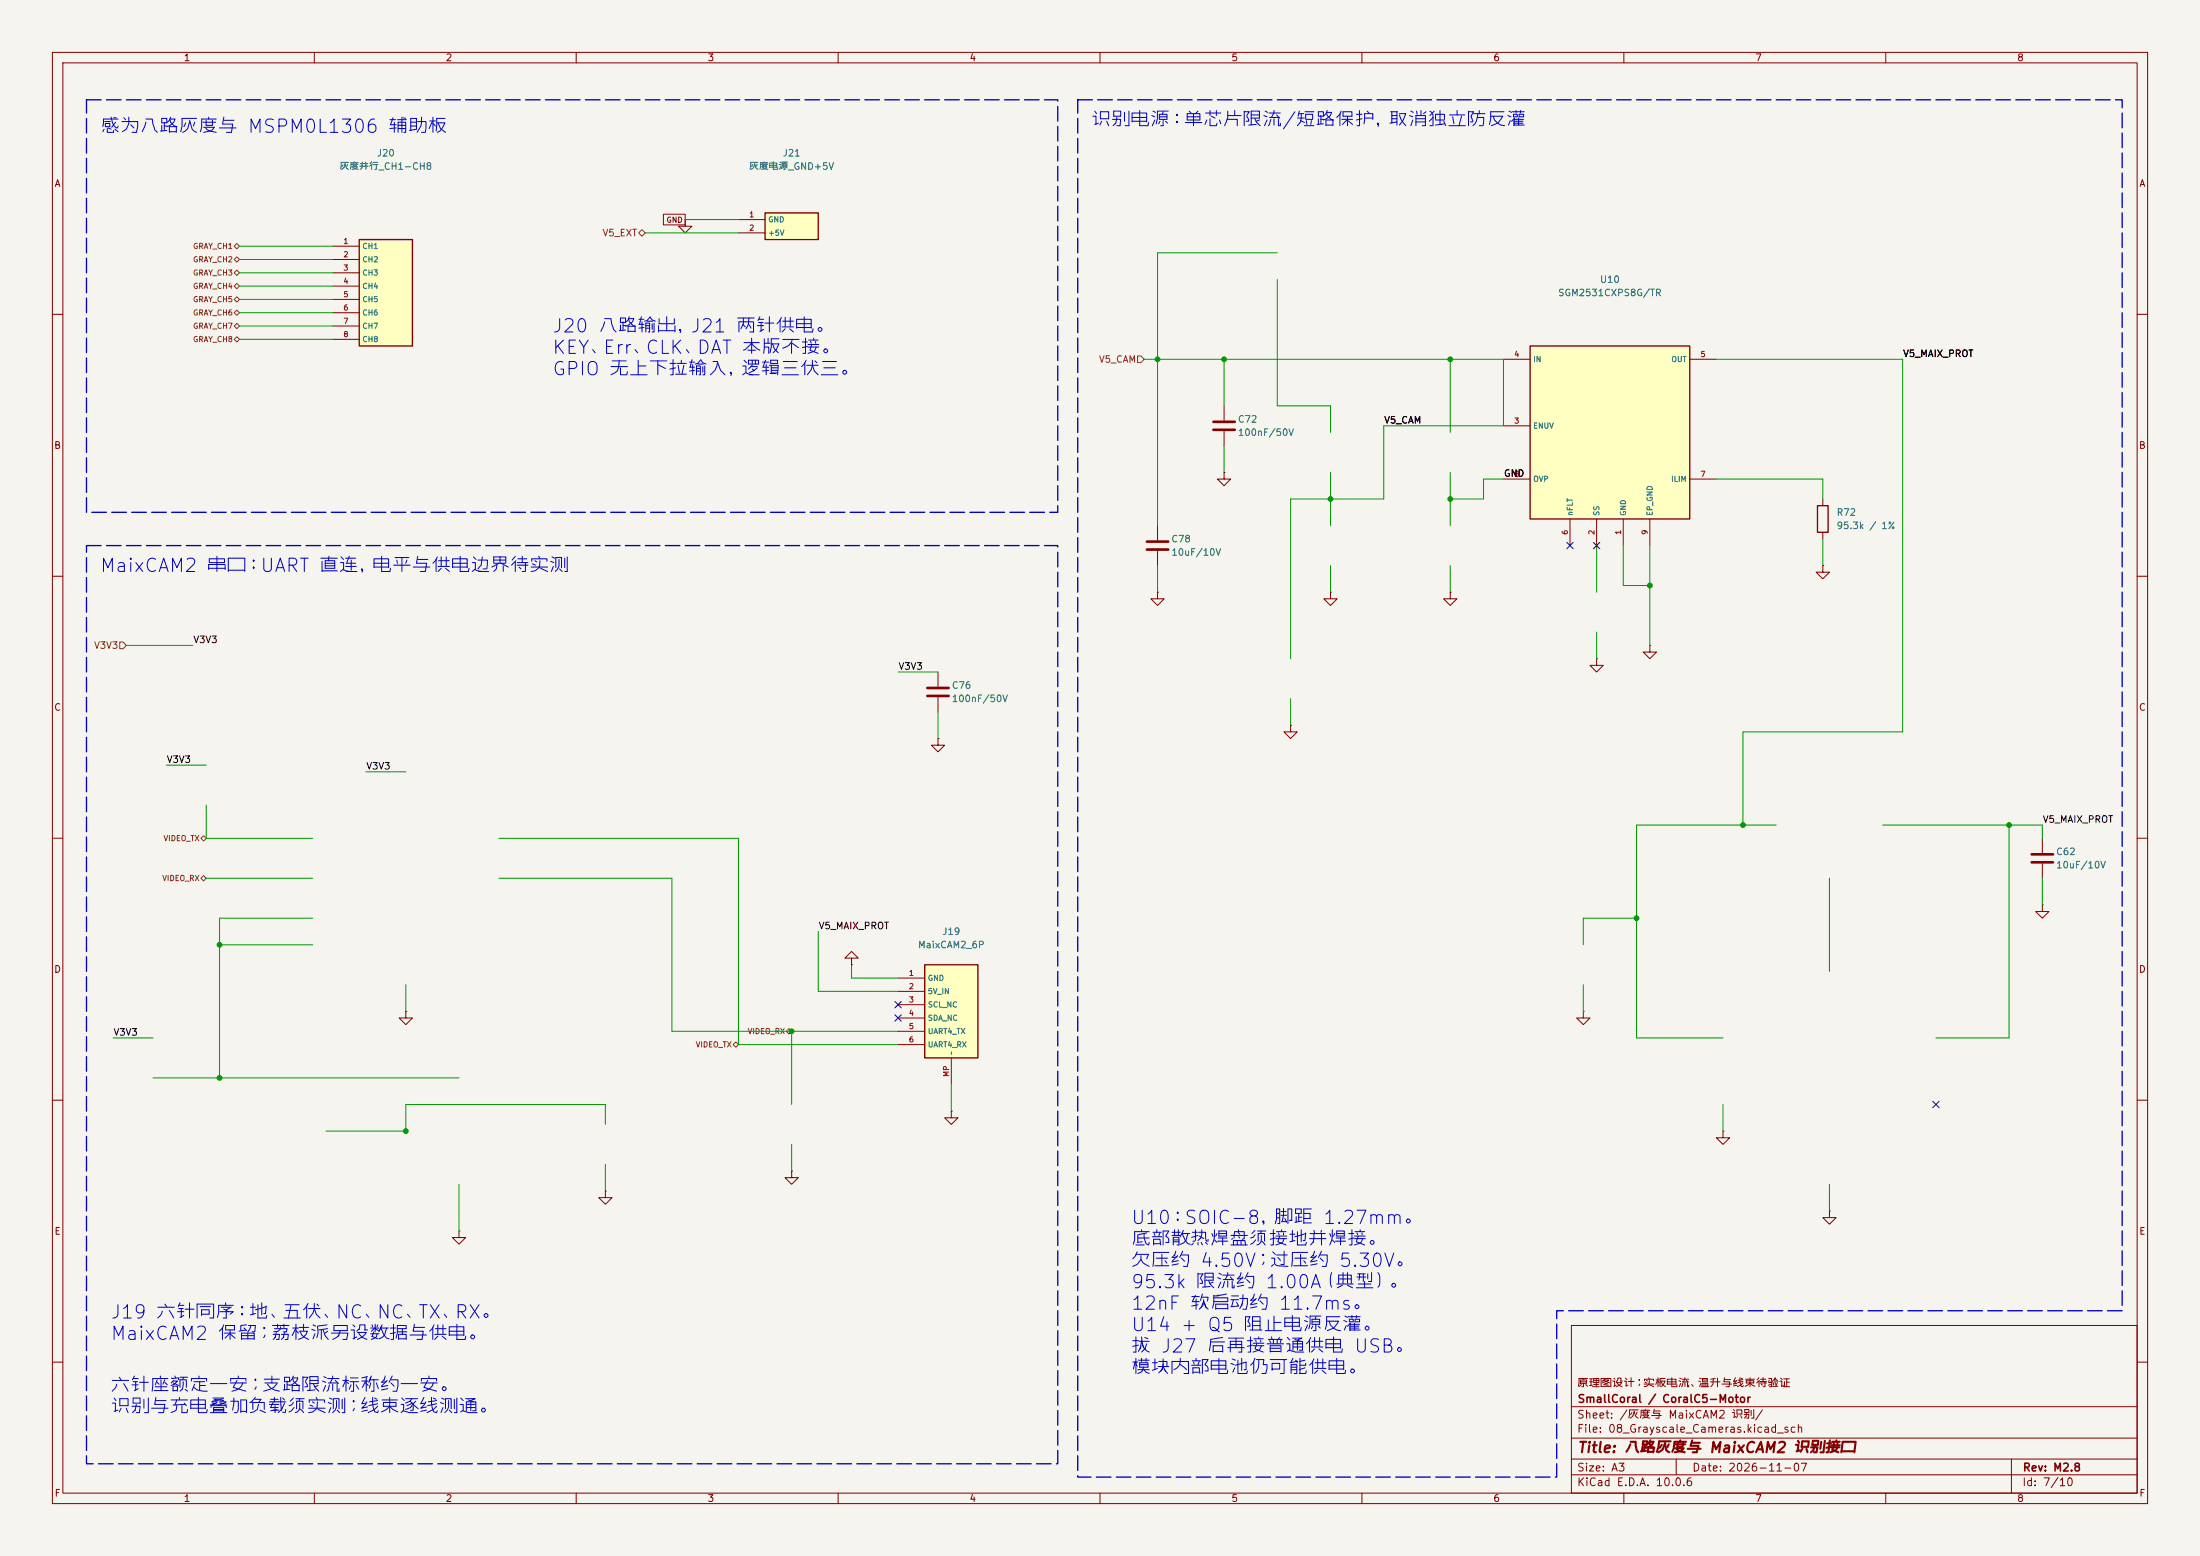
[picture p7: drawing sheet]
<svg xmlns="http://www.w3.org/2000/svg" width="420mm" height="297mm" viewBox="0 0 420 297" stroke-linecap="round" stroke-linejoin="round" font-family="sans-serif">
<path d="M0 0h420v297h-420z" fill="#f5f4ef" stroke="#f5f4ef" stroke-width=".19"/>
<g fill="none" stroke="#840000" stroke-width=".19">
<path d="M10 10h400v277h-400zM12 12h396v273h-396zM60 10v2M110 10v2M160 10v2M210 10v2M260 10v2M310 10v2M360 10v2M10 60h2M233.7 77.5v2.8M408 60h2"/>
<path d="M233.7 82.3v2.8M10 110h2M254 113v1.3h1.3l-1.3 1.3-1.3-1.3h1.3M254 113h.1M276.9 113v1.3h1.2l-1.2 1.3-1.3-1.3h1.3M276.9 113h.1M408 110h2M179.1 128.3v2.8M179.1 133.1v2.8M246.4 138.4v1.3h1.2l-1.2 1.3-1.3-1.3h1.3M246.4 138.4h.1M304.8 125.7v1.3h1.3l-1.3 1.3-1.3-1.3h1.3"/>
<path d="M304.8 125.7h.1M10 160h2M179.1 141v1.2h1.2l-1.2 1.3-1.3-1.3h1.3M179.1 141h.1M408 160h2M389.9 172.7v1.3h1.3l-1.3 1.3-1.3-1.3h1.3M389.9 172.7h.1M389.9 160v2.8M389.9 164.8v2.8M162.6 182.9h1.2l-1.2-1.3-1.3 1.3h1.3v1.3M162.6 184.2h.1M302.3 193v1.3h1.2l-1.2 1.3-1.3-1.3h1.3"/>
<path d="M302.3 193h.1M10 210h2M408 210h2M87.6 234.9v1.3h1.3l-1.3 1.3-1.2-1.3h1.2M87.6 234.9h.1M349.2 231.1v1.3h1.3l-1.3 1.3-1.2-1.3h1.2M349.2 231.1h.1M300 253h108v32h-108zM10 260h2M300 278.5h108M300 274.5h108M300 268.5h108"/>
<path d="M320 278.5v3M384 278.5v6.5M408 260h2M60 285v2M110 285v2M160 285v2M210 285v2M260 285v2M300 281.5h108M310 285v2M360 285v2"/>
</g>
<path d="M231.6 80.5h4.1M231.6 82h4.1M177 131.3h4.1M177 132.8h4.1M387.9 163.1h4M387.9 164.6h4" fill="none" stroke="#840000" stroke-width=".51"/>
<path d="M292.1 66h30.5v33.1h-30.5z" fill="#ffffc2"/>
<path d="M292.1 66h30.5v33.1h-30.5zM347 96.5h2v5.1h-2z" fill="none" stroke="#840000" stroke-width=".25"/>
<g fill="none" stroke="#840000" stroke-width=".19">
<path d="M287 68.6h5.1M322.6 68.6h5.1M287 81.3h5.1M287 91.4h5.1M299.7 99.1v5M304.8 99.1v5M309.9 99.1v5M315 99.1v5M322.6 91.4h5.1M348 95.3v1.2M348 101.6v1.3M315 123.2v1.3h1.2l-1.2 1.2-1.3-1.2h1.3"/>
<path d="M315 123.2h.1M77.5 193v1.3h1.2l-1.2 1.3-1.3-1.3h1.3M77.5 193h.1M181.6 212.1v1.3h1.3l-1.3 1.2-1.3-1.2h1.3M181.6 212.1h.1M328.9 215.9v1.3h1.3l-1.3 1.2-1.2-1.2h1.2M328.9 215.9h.1"/>
</g>
<path d="M176.5 184.2h10.2v17.7h-10.2z" fill="#ffffc2"/>
<path d="M176.5 184.2h10.2v17.7h-10.2z" fill="none" stroke="#840000" stroke-width=".25"/>
<g fill="none" stroke="#840000" stroke-width=".19">
<path d="M233.7 90.2v1.2h1.2l-1.2 1.3-1.3-1.3h1.3M233.7 90.2h.1M171.4 186.7h5.1M171.4 189.2h5.1M171.4 191.8h5.1M171.4 194.3h5.1M171.4 196.9h5.1M171.4 199.4h5.1M181.6 201.9v5.1M115.6 227.3v1.3h1.2l-1.2 1.3-1.3-1.3h1.3M115.6 227.3h.1M151.1 223.5v1.3h1.3l-1.3 1.3-1.2-1.3h1.2"/>
<path d="M151.1 223.5h.1"/>
</g>
<path d="M68.6 45.7h10.1v20.3h-10.1z" fill="#ffffc2"/>
<path d="M68.6 45.7h10.1v20.3h-10.1z" fill="none" stroke="#840000" stroke-width=".25"/>
<path d="M63.5 47h5.1M63.5 49.5h5.1M63.5 52.1h5.1M63.5 54.6h5.1M63.5 57.2h5.1M63.5 59.7h5.1M130.8 41.9v1.3h1.3l-1.3 1.3-1.3-1.3h1.3M130.8 41.9h.1M63.5 62.2h5.1M63.5 64.8h5.1" fill="none" stroke="#840000" stroke-width=".19"/>
<path d="M146 40.6h10.2v5.1h-10.2z" fill="#ffffc2"/>
<path d="M146 40.6h10.2v5.1h-10.2z" fill="none" stroke="#840000" stroke-width=".25"/>
<path d="M126.6 40.9h4.2v2h-4.2zM141 41.9h5M141 44.5h5M221 113v1.3h1.2l-1.2 1.3-1.3-1.3h1.3M221 113h.1M221 100.3v2.8M221 105.2v2.8M348 108v1.2h1.2l-1.2 1.3-1.3-1.3h1.3M348 108h.1" fill="none" stroke="#840000" stroke-width=".19"/>
<path d="M218.9 103.4h4.1M218.9 104.9h4.1" fill="none" stroke="#840000" stroke-width=".51"/>
<g fill="none" stroke="#725600" stroke-width=".19">
<path d="M44.7 47l.5-.5 .5 .5-.5 .5zM44.7 52.1l.5-.5 .5 .5-.5 .5zM44.7 49.5l.5-.5 .5 .5-.5 .5zM44.7 59.7l.5-.5 .5 .5-.5 .5zM44.7 57.2l.5-.6 .5 .6-.5 .5zM44.7 54.6l.5-.5 .5 .5-.5 .5zM121.9 44.5l.7-.7 .6 .7-.6 .6zM44.7 62.2l.5-.5 .5 .5-.5 .5zM44.7 64.8l.5-.5 .5 .5-.5 .5zM217.2 67.9h.6l.6 .7-.6 .6h-.6zM22.9 122.6h.6l.6 .6-.6 .6h-.6zM38.4 160l.5-.5 .5 .5-.5 .5z"/>
<path d="M38.4 167.6l.5-.5 .5 .5-.5 .5zM140 199.4l.5-.5 .5 .5-.5 .5zM150.6 196.3l.5 .6-.5 .5-.5-.5z"/>
</g>
<g fill="none" stroke="#009600" stroke-width=".19">
<path d="M45.7 59.7h17.8M45.7 57.2h17.8M45.7 49.5h17.8M45.7 52.1h17.8M45.7 47h17.8M45.7 54.6h17.8M123.2 44.5h17.8M130.8 41.9h10.2M243.8 53.3v24.2h10.2v5.1M243.8 48.3h-22.8v52M45.7 64.8h17.8M45.7 62.2h17.8"/>
<path d="M218.4 68.6h68.6v12.7h-22.8v14h-17.8v30.4M233.7 68.6v8.9M276.9 68.6v14M327.7 68.6h35.5v71.1h-30.5v17.8M233.7 85.1v5.1M254 90.2v10.1M276.9 90.2v10.1M287 91.4h-3.8v3.9h-6.3M327.7 91.4h20.3v3.9M221 108v5M254 108v5M276.9 108v5"/>
<path d="M304.8 104.1v8.9M309.9 104.1v7.7h5.1M315 104.1v19.1M348 102.9v5.1M24.1 123.2h12.7M171.4 128.3h7.7M179.1 135.9v5.1M246.4 133.4v5M304.8 120.7v5M31.7 146.1h7.7M39.4 153.7v6.3h20.3M69.8 147.3h7.7"/>
<path d="M339.1 157.5h-26.7v40.6h16.5M359.4 157.5h30.5v2.5M383.5 157.5v40.6h-13.9M39.4 167.6h20.3M59.7 175.3h-17.8v30.4M95.2 167.6h33.1v29.3h43.1M95.2 160h45.8v39.4h30.4M156.2 177.8v11.4h15.2M312.4 175.3h-10.1v5M349.2 167.6v17.8M389.9 167.6v5.1M21.6 198.1h7.6"/>
<path d="M41.9 180.3h17.8M77.5 188v5M151.1 196.9v13.9M162.6 184.2v2.5h8.8M302.3 188v5M29.2 205.7h58.4M115.6 214.6v-3.8h-38.1v5.1h-15.3M151.1 218.4v5.1M181.6 207v5.1M328.9 210.8v5.1M87.6 226.1v8.8M115.6 222.2v5.1"/>
<path d="M349.2 226.1v5"/>
</g>
<path d="M299.1 103.5l1.2 1.2M300.3 103.5l-1.2 1.2M304.2 103.5l1.2 1.2M305.4 103.5l-1.2 1.2M170.8 191.2l1.3 1.2M170.8 193.7l1.3 1.2M172.1 191.2l-1.3 1.2M172.1 193.7l-1.3 1.2M369 210.2l1.2 1.2M370.2 210.2l-1.2 1.2" fill="none" stroke="#000084" stroke-width=".19"/>
<path d="M16.5 19.1h185.4v78.7h-185.4zM205.7 19.1h199.4v231.1h-107.9v31.7h-91.5v-262.8M16.5 104.1h185.4v175.3h-185.4z" fill="none" stroke="#0000c2" stroke-width=".25" stroke-dasharray="2.8 1"/>
<g fill="#009600" stroke="#009600" stroke-width=".19">
<circle cx="254" cy="95.3" r=".46"/>
<circle cx="221" cy="68.6" r=".46"/>
<circle cx="233.7" cy="68.6" r=".46"/>
<circle cx="276.9" cy="95.3" r=".46"/>
<circle cx="276.9" cy="68.6" r=".46"/>
<circle cx="315" cy="111.8" r=".46"/>
<circle cx="151.1" cy="196.9" r=".46"/>
<circle cx="41.9" cy="180.3" r=".46"/>
<circle cx="41.9" cy="205.7" r=".46"/>
<circle cx="77.5" cy="215.9" r=".46"/>
<circle cx="312.4" cy="175.3" r=".46"/>
<circle cx="383.5" cy="157.5" r=".46"/>
<circle cx="332.7" cy="157.5" r=".46"/>
</g>
<g font-size="2.5" fill="#0000c2">
<text x="18.9" y="26">感为八路灰度与 MSPM0L1306 辅助板</text>
<text x="208.1" y="24.8">识别电源：单芯片限流/短路保护，取消独立防反灌</text>
<text x="105.3" y="64.1">J20 八路输出，J21 两针供电。</text>
<text x="105.3" y="68.2">KEY、Err、CLK、DAT 本版不接。</text>
<text x="105.3" y="72.3">GPIO 无上下拉输入，逻辑三伏三。</text>
<text x="18.9" y="109.9">MaixCAM2 串口：UART 直连，电平与供电边界待实测</text>
<text x="215.7" y="234.3">U10：SOIC-8，脚距 1.27mm。</text>
<text x="215.7" y="238.4">底部散热焊盘须接地并焊接。</text>
<text x="215.7" y="242.5">欠压约 4.50V；过压约 5.30V。</text>
<text x="215.7" y="246.6">95.3k 限流约 1.00A（典型）。</text>
<text x="215.7" y="250.7">12nF 软启动约 11.7ms。</text>
<text x="20.9" y="252.3">J19 六针同序：地、五伏、NC、NC、TX、RX。</text>
<text x="20.9" y="256.4">MaixCAM2 保留；荔枝派另设数据与供电。</text>
<text x="215.7" y="254.8">U14 + Q5 阻止电源反灌。</text>
<text x="215.7" y="258.8">拔 J27 后再接普通供电 USB。</text>
<text x="215.7" y="262.9">模块内部电池仍可能供电。</text>
<text x="20.9" y="266.3">六针座额定一安；支路限流标称约一安。</text>
<text x="20.9" y="270.4">识别与充电叠加负载须实测；线束逐线测通。</text>
</g>
<text font-size="2" fill="#840000" x="301" y="277.8">Title: 八路灰度与 MaixCAM2 识别接口</text>
<g font-size="1.5" fill="#840000">
<text x="300.9" y="265.1">原理图设计；实板电流、温升与线束待验证</text>
<text x="301" y="268.1">SmallCoral / CoralC5-Motor</text>
<text x="300.9" y="273.8">File: 08_Grayscale_Cameras.kicad_sch</text>
<text x="300.9" y="271.1">Sheet: /灰度与 MaixCAM2 识别/</text>
<text x="300.9" y="281.2">Size: A3</text>
<text x="322.9" y="281.2">Date: 2026-11-07</text>
<text x="386" y="281.2">Rev: M2.8</text>
<text x="300.9" y="284">KiCad E.D.A. 10.0.6</text>
<text x="385.9" y="284">Id: 7/10</text>
</g>
<g font-size="1.3" fill="#840000">
<text x="35" y="12">1</text>
<text x="85" y="12">2</text>
<text x="135" y="12">3</text>
<text x="185" y="12">4</text>
<text x="235" y="12">5</text>
<text x="285" y="12">6</text>
<text x="335" y="12">7</text>
<text x="385" y="12">8</text>
<text x="10.3" y="36">A</text>
<text x="408.3" y="36">A</text>
<text x="10.2" y="86">B</text>
<text x="408.2" y="86">B</text>
<text x="10.2" y="136">C</text>
<text x="408.2" y="136">C</text>
<text x="10.2" y="186">D</text>
<text x="408.2" y="186">D</text>
<text x="10.3" y="236">E</text>
<text x="408.3" y="236">E</text>
<text x="10.3" y="286">F</text>
<text x="35" y="287">1</text>
<text x="85" y="287">2</text>
<text x="135" y="287">3</text>
<text x="185" y="287">4</text>
<text x="235" y="287">5</text>
<text x="285" y="287">6</text>
<text x="335" y="287">7</text>
<text x="385" y="287">8</text>
<text x="408.3" y="286">F</text>
</g>
<g font-size="1.3" fill="#006464">
<text x="64.7" y="32.7">灰度并行_CH1-CH8</text>
<text x="71.8" y="30.2">J20</text>
<text x="142.9" y="32.7">灰度电源_GND+5V</text>
<text x="149.3" y="30.2">J21</text>
<text x="297.3" y="56.8">SGM2531CXPS8G/TR</text>
<text x="305.3" y="54.3">U10</text>
<text x="236.2" y="81">C72</text>
<text x="236.2" y="83.5">100nF/50V</text>
<text x="350.5" y="98.8">R72</text>
<text x="350.5" y="101.3">95.3k / 1%</text>
<text x="223.5" y="103.8">C78</text>
<text x="223.5" y="106.4">10uF/10V</text>
<text x="181.6" y="131.8">C76</text>
<text x="181.6" y="134.3">100nF/50V</text>
<text x="392.4" y="163.5">C62</text>
<text x="392.4" y="166.1">10uF/10V</text>
<text x="179.8" y="178.8">J19</text>
<text x="175.1" y="181.3">MaixCAM2_6P</text>
</g>
<g font-size="1.3" fill="#725600">
<text x="114.9" y="45.4">V5_EXT</text>
<text x="209.7" y="69.5">V5_CAM</text>
<text x="17.8" y="124.2">V3V3</text>
</g>
<g font-size="1.3" fill="#0f0f0f">
<text x="363.2" y="68.5">V5_MAIX_PROT</text>
<text x="264.1" y="81.2">V5_CAM</text>
<text x="287" y="91.3">GND</text>
<text x="36.8" y="123.1">V3V3</text>
<text x="171.4" y="128.1">V3V3</text>
<text x="31.7" y="145.9">V3V3</text>
<text x="69.8" y="147.2">V3V3</text>
<text x="389.9" y="157.4">V5_MAIX_PROT</text>
<text x="156.2" y="177.7">V5_MAIX_PROT</text>
<text x="21.6" y="198">V3V3</text>
</g>
<g font-size="1" fill="#a90000">
<text x="142.9" y="41.7">1</text>
<text x="65.5" y="46.8">1</text>
<text x="142.9" y="44.3">2</text>
<text x="65.5" y="49.3">2</text>
<text x="65.5" y="51.9">3</text>
<text x="65.5" y="54.4">4</text>
<text x="65.5" y="57">5</text>
<text x="65.5" y="59.5">6</text>
<text x="65.5" y="62">7</text>
<text x="65.5" y="64.6">8</text>
<text x="289" y="68.4">4</text>
<text x="324.5" y="68.4">5</text>
<text x="289" y="81.1">3</text>
<text x="289" y="91.3">8</text>
<text x="324.5" y="91.3">7</text>
<text x="299.5" y="102.2" transform="rotate(-90 299.5 102.2)">6</text>
<text x="304.6" y="102.2" transform="rotate(-90 304.6 102.2)">2</text>
<text x="309.7" y="102.2" transform="rotate(-90 309.7 102.2)">1</text>
<text x="314.8" y="102.2" transform="rotate(-90 314.8 102.2)">9</text>
<text x="173.4" y="186.5">1</text>
<text x="173.4" y="189">2</text>
<text x="173.4" y="191.6">3</text>
<text x="173.4" y="194.1">4</text>
<text x="173.4" y="196.7">5</text>
<text x="173.4" y="199.2">6</text>
<text x="181.4" y="205.7" transform="rotate(-90 181.4 205.7)">MP</text>
</g>
<g font-size="1" fill="#725600">
<text x="36.8" y="47.8">GRAY_CH1</text>
<text x="36.8" y="52.8">GRAY_CH3</text>
<text x="36.8" y="50.3">GRAY_CH2</text>
<text x="36.8" y="57.9">GRAY_CH5</text>
<text x="36.8" y="55.4">GRAY_CH4</text>
<text x="36.8" y="63">GRAY_CH7</text>
<text x="36.8" y="65.5">GRAY_CH8</text>
<text x="36.8" y="60.5">GRAY_CH6</text>
<text x="31.1" y="160.8">VIDEO_TX</text>
<text x="30.9" y="168.4">VIDEO_RX</text>
<text x="142.6" y="197.6">VIDEO_RX</text>
<text x="132.7" y="200.2">VIDEO_TX</text>
</g>
<g font-size="1" fill="#006464">
<text x="69.1" y="47.8">CH1</text>
<text x="146.5" y="42.7">GND</text>
<text x="146.5" y="45.2">+5V</text>
<text x="69.1" y="50.3">CH2</text>
<text x="69.1" y="52.8">CH3</text>
<text x="69.1" y="55.4">CH4</text>
<text x="69.1" y="57.9">CH5</text>
<text x="69.1" y="60.5">CH6</text>
<text x="69.1" y="63">CH7</text>
<text x="69.1" y="65.5">CH8</text>
<text x="292.6" y="69.3">IN</text>
<text x="319" y="69.3">OUT</text>
<text x="292.6" y="82">ENUV</text>
<text x="292.6" y="92.2">OVP</text>
<text x="318.9" y="92.2">ILIM</text>
<text x="300.5" y="98.6" transform="rotate(-90 300.5 98.6)">nFLT</text>
<text x="305.6" y="98.6" transform="rotate(-90 305.6 98.6)">SS</text>
<text x="310.6" y="98.6" transform="rotate(-90 310.6 98.6)">GND</text>
<text x="315.7" y="98.6" transform="rotate(-90 315.7 98.6)">EP_GND</text>
<text x="177" y="187.5">GND</text>
<text x="177" y="190">5V_IN</text>
<text x="177" y="192.5">SCL_NC</text>
<text x="177" y="195.1">SDA_NC</text>
<text x="177" y="197.6">UART4_TX</text>
<text x="177" y="200.2">UART4_RX</text>
<text x="182.4" y="201.4" transform="rotate(-90 182.4 201.4)">~</text>
</g>
<text font-size="1" fill="#840000" x="127.1" y="42.8">GND</text>
</svg>
